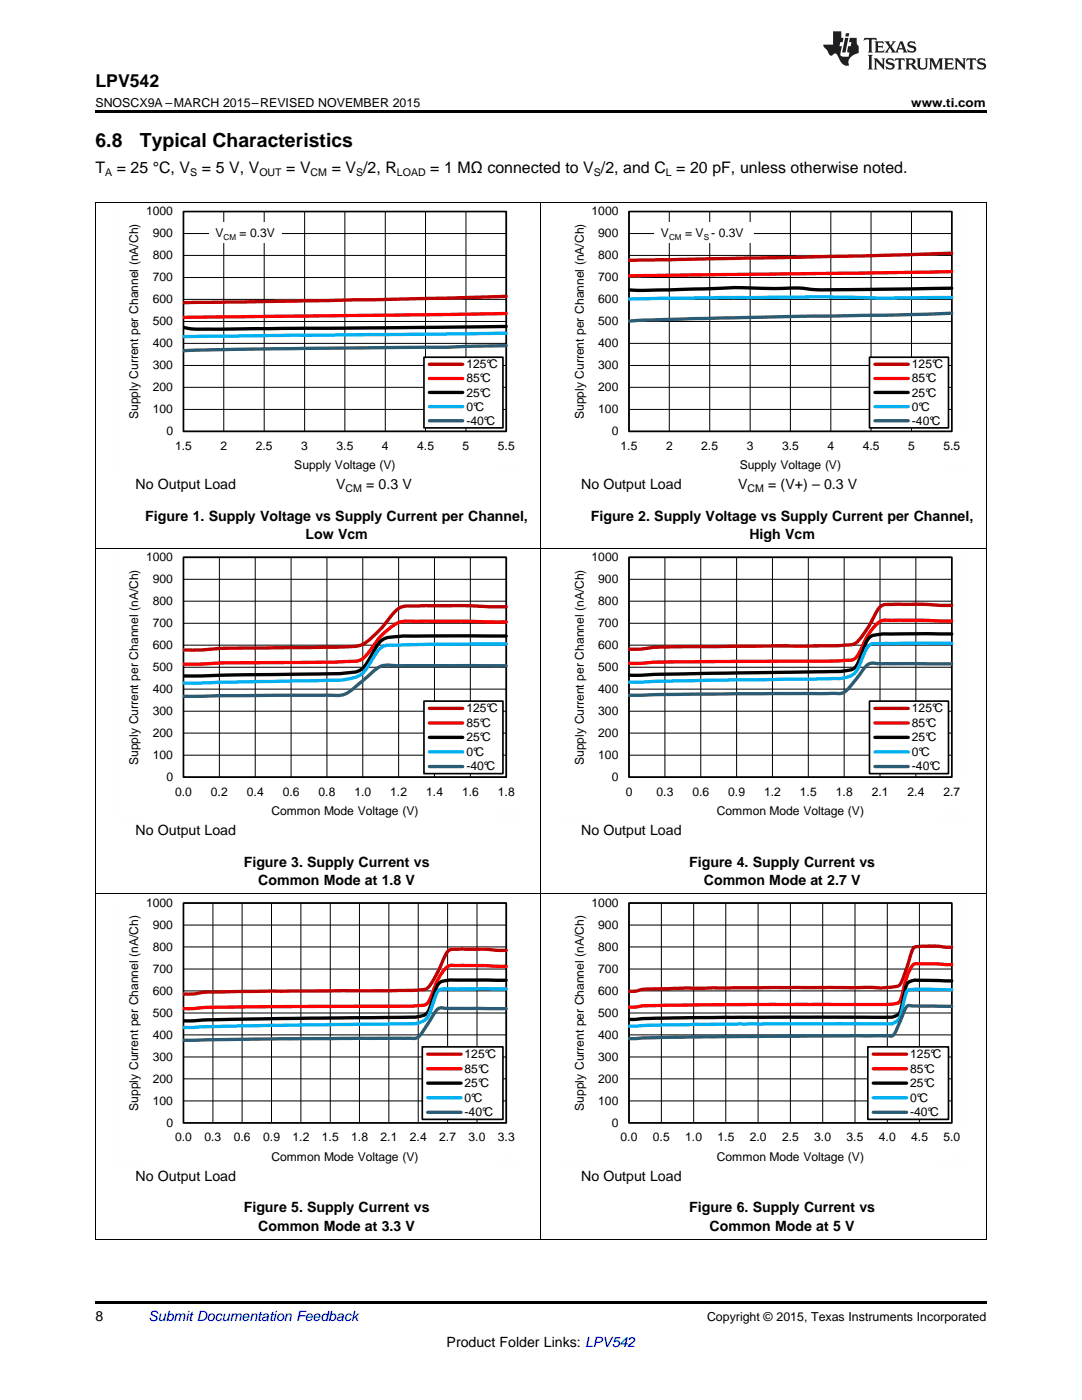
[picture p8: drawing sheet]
<svg xmlns="http://www.w3.org/2000/svg" width="216mm" height="279mm" viewBox="0 0 216 279" stroke-linecap="round" stroke-linejoin="round" font-family="sans-serif">
<path d="M19 247.4h.2zM196.7 247.4h.1zM19 259.7h177.8v.5h-177.8z" fill="#000"/>
<g fill="none" stroke="#000" stroke-width=".2">
<path d="M19.1 178.4v69M107.9 178.4v69M196.8 178.4v69M36.6 180.2h64.4v43.9h-64.4zM36.6 197.8h64.4M36.6 193.4h64.4M36.6 189h64.4M36.6 184.6h64.4M42.5 180.2v43.9M48.3 180.2v43.9M54.2 180.2v43.9M60 180.2v43.9"/>
<path d="M65.9 180.2v43.9M71.7 180.2v43.9M77.6 180.2v43.9M83.5 180.2v43.9M89.3 180.2v43.9M95.2 180.2v43.9M36.6 219.7h64.4M36.6 215.3h64.4M36.6 210.9h64.4M36.6 206.5h64.4M36.6 202.2h64.4M19 247.4h177.8"/>
</g>
<path d="M36.6 180.2h64.4v43.9h-64.4z" fill="none" stroke="#000" stroke-width=".33"/>
<path d="M101 189.7h-1.9l-2.4-.3h-5.8a1.77 1.77 0 0 0-2.2 1.4l-.8 2a19.1 19.1 0 0 1-2.5 4.3 4.8 4.8 0 0 1-2.7 .5l-37.9 .4a35.5 35.5 0 0 0-7 .4h-1.2" fill="none" stroke="#c00000" stroke-width=".67"/>
<path d="M101 192.8l-9.7-.1a2.4 2.4 0 0 0-3 1.2 17.6 17.6 0 0 0-2.3 5.1 2.01 2.01 0 0 1-1.8 1.7l-5 .1-36.3 .2-6.3 .3" fill="none" stroke="#f00" stroke-width=".67"/>
<path d="M101 195.6h-10.1a6.8 6.8 0 0 0-3.2 .5 10.6 10.6 0 0 0-1.6 3.9 4.1 4.1 0 0 1-1.5 2.6 23.4 23.4 0 0 1-5.8 .4l-28.5 .4-13.7 .3" fill="none" stroke="#000" stroke-width=".67"/>
<path d="M101 197.4h-12.1a1.52 1.52 0 0 0-1.8 1l-.9 2.4a5.4 5.4 0 0 1-1.6 2.9 10.3 10.3 0 0 1-5.1 .6l-31.2 .4-11.7 .4" fill="none" stroke="#00b0f0" stroke-width=".67"/>
<path d="M101 201.3l-12.1-.1a1.65 1.65 0 0 0-2.2 .9l-2.3 3.7a2.32 2.32 0 0 1-2.9 1.4l-25.4 .1-19.5 .3" fill="none" stroke="#295c75" stroke-width=".67"/>
<path d="M84.3 208.9h16.1v14.5h-16.1z" fill-rule="evenodd" fill="#fff"/>
<path d="M125.5 180.2h64.4v43.9h-64.4zM84.3 208.9h16.1v14.5h-16.1z" fill="none" stroke="#000" stroke-width=".33"/>
<path d="M189.9 189l-2.9-.2-3.5 .1a1.34 1.34 0 0 0-1.7 1.3l-.7 2.5a12.3 12.3 0 0 1-1.8 4.1 20.5 20.5 0 0 1-6.5 .2l-30.5 .1-10 .2a21.2 21.2 0 0 0-5.8 .5h-1M85.3 210.4h6.7" fill="none" stroke="#c00000" stroke-width=".67"/>
<path d="M189.9 192.5l-6.4-.1a1.27 1.27 0 0 0-1.7 .7 22.6 22.6 0 0 0-2 6.2 1.63 1.63 0 0 1-1.8 1.1l-36.1 .1-13.2 .2-1.9 .3h-1.3M85.3 213.3h6.7" fill="none" stroke="#f00" stroke-width=".67"/>
<path d="M189.9 195.8l-6.1-.2a3.5 3.5 0 0 0-2.7 .6l-.4 .8-.8 3.8a2.37 2.37 0 0 1-2.9 2.2h-32.2l-13.8 .2-5.5 .2M85.3 216.2h6.7" fill="none" stroke="#000" stroke-width=".67"/>
<path d="M189.9 197.5h-7.7a1.22 1.22 0 0 0-1.5 .9l-.7 3.2a2.71 2.71 0 0 1-2.3 2.7l-30.3 .1-14.2 .1-7.7 .3M85.3 219.1h6.7" fill="none" stroke="#00b0f0" stroke-width=".67"/>
<path d="M189.9 200.8h-7.7a1.14 1.14 0 0 0-1.7 .9l-1.7 4.1a1.21 1.21 0 0 1-1.8 .9l-36 .2-15.5 .4M85.3 222h6.7" fill="none" stroke="#295c75" stroke-width=".67"/>
<path d="M22.9 179.1v53.1M35.3 179.2h68.6M103.9 179.2v46.1M22.9 232.2h6.3M97.6 232.2h6.3" fill="none" stroke="#fefefe" stroke-width=".2" stroke-dasharray=".4 .1" stroke-linecap="butt"/>
<g fill="none" stroke="#000" stroke-width=".2">
<path d="M125.5 180.2h64.4v43.9h-64.4zM125.5 197.8h64.4M125.5 193.4h64.4M125.5 189h64.4M125.5 184.6h64.4M132 180.2v43.9M138.4 180.2v43.9M144.8 180.2v43.9M151.3 180.2v43.9M157.7 180.2v43.9M164.2 180.2v43.9M170.6 180.2v43.9"/>
<path d="M177.1 180.2v43.9M183.5 180.2v43.9M125.5 219.7h64.4M125.5 215.3h64.4M125.5 210.9h64.4M125.5 206.5h64.4M125.5 202.2h64.4"/>
</g>
<path d="M173.2 208.9h16.1v14.5h-16.1z" fill-rule="evenodd" fill="#fff"/>
<path d="M36.6 111.2h64.4v43.9h-64.4zM173.2 208.9h16.1v14.5h-16.1z" fill="none" stroke="#000" stroke-width=".33"/>
<path d="M101 121.1l-8.3-.2-10.2 .1a4 4 0 0 0-4.3 1.7 23.2 23.2 0 0 1-5.8 5.9 16.9 16.9 0 0 1-5.4 .6l-16.7 .1a99.4 99.4 0 0 0-11.3 .4h-2.4M174.2 210.4h6.7" fill="none" stroke="#c00000" stroke-width=".67"/>
<path d="M101 124.1l-18.5-.1a5.9 5.9 0 0 0-5.5 2 23.8 23.8 0 0 0-3.7 4.6 3.8 3.8 0 0 1-3.9 1.4l-5.4 .2-19 .1-4.8 .2h-3.6M174.2 213.3h6.7" fill="none" stroke="#f00" stroke-width=".67"/>
<path d="M101 126.9h-14.9a49.8 49.8 0 0 0-9.1 .4 5.9 5.9 0 0 0-2.8 3.4l-.5 .8a4.1 4.1 0 0 1-3.4 2.7l-3.3 .3-30.4 .4M174.2 216.2h6.7" fill="none" stroke="#000" stroke-width=".67"/>
<path d="M101 128.5l-22 .3a3.6 3.6 0 0 0-4.4 2.2l-.9 1.5a5.3 5.3 0 0 1-4.9 3.1l-1.8 .2-30.4 .5M174.2 219.1h6.7" fill="none" stroke="#00b0f0" stroke-width=".67"/>
<path d="M101 132.9l-22-.1a4.8 4.8 0 0 0-5.1 1.7l-1.5 1.3a12.4 12.4 0 0 1-4.2 2.9l-31.6 .3M174.2 222h6.7" fill="none" stroke="#295c75" stroke-width=".67"/>
<path d="M111.8 179.1v53.1M124.2 179.2h68.6M192.8 179.2v46.1M111.8 232.2h6.3M186.5 232.2h6.3" fill="none" stroke="#fefefe" stroke-width=".2" stroke-dasharray=".4 .1" stroke-linecap="butt"/>
<g fill="none" stroke="#000" stroke-width=".2">
<path d="M19.1 109.4v69M36.6 111.2h64.4v43.9h-64.4zM36.6 120h64.4M36.6 115.6h64.4M43.8 111.2v43.9M50.9 111.2v43.9M58.1 111.2v43.9M65.2 111.2v43.9M72.4 111.2v43.9M79.5 111.2v43.9M86.7 111.2v43.9M93.8 111.2v43.9"/>
<path d="M107.9 109.4v69M196.8 109.4v69M36.6 137.5h64.4M36.6 133.2h64.4M36.6 128.8h64.4M36.6 124.4h64.4M36.6 150.7h64.4M36.6 146.3h64.4M36.6 141.9h64.4M19 178.4h177.8"/>
</g>
<path d="M84.6 139.9h15.8v14.5h-15.8z" fill-rule="evenodd" fill="#fff"/>
<path d="M125.5 111.2h64.4v43.9h-64.4zM84.6 139.9h15.8v14.5h-15.8z" fill="none" stroke="#000" stroke-width=".33"/>
<path d="M189.9 120.8l-5.7-.2h-6.7a2.24 2.24 0 0 0-2.6 1.5l-.3 .6a20.3 20.3 0 0 1-3.8 5.6 7.2 7.2 0 0 1-3.3 .5l-32 .3a52.1 52.1 0 0 0-8.1 .5l-1.9-.1M85.7 141.4h6.6" fill="none" stroke="#c00000" stroke-width=".67"/>
<path d="M189.9 123.9l-11.9-.1a3.1 3.1 0 0 0-3.6 1.3 17.8 17.8 0 0 0-2.9 5.1 2.26 2.26 0 0 1-2.7 1.6l-4.2 .1-33.4 .2-3.3 .3h-2.4M85.7 144.3h6.6" fill="none" stroke="#f00" stroke-width=".67"/>
<path d="M189.9 126.5h-12.9a8.4 8.4 0 0 0-3.4 .6 10.7 10.7 0 0 0-1.9 3.9 4.5 4.5 0 0 1-1.7 2.6 37.2 37.2 0 0 1-7.8 .5l-36.7 .7M85.7 147.2h6.6" fill="none" stroke="#000" stroke-width=".67"/>
<path d="M189.9 128.4h-15.1a1.95 1.95 0 0 0-2.2 1.6l-1.2 2.9a4 4 0 0 1-3.9 2.5l-25.3 .4-16.7 .4M85.7 150.1h6.6" fill="none" stroke="#00b0f0" stroke-width=".67"/>
<path d="M189.9 132.5l-14.8-.1a2.2 2.2 0 0 0-2.7 1l-2.8 3.6a2.81 2.81 0 0 1-3.1 1.4l-28.1 .1-12.9 .3M85.7 153h6.6" fill="none" stroke="#295c75" stroke-width=".67"/>
<path d="M22.9 110.1v53.1M35.3 110.2h68.6M103.9 110.2v46.1M22.9 163.2h6.3M97.6 163.2h6.3" fill="none" stroke="#fefefe" stroke-width=".2" stroke-dasharray=".4 .1" stroke-linecap="butt"/>
<g fill="none" stroke="#000" stroke-width=".2">
<path d="M125.5 111.2h64.4v43.9h-64.4zM125.5 120h64.4M125.5 115.6h64.4M132.7 111.2v43.9M139.8 111.2v43.9M147 111.2v43.9M154.1 111.2v43.9M161.3 111.2v43.9M168.4 111.2v43.9M175.6 111.2v43.9M182.7 111.2v43.9M125.5 137.5h64.4"/>
<path d="M125.5 133.2h64.4M125.5 128.8h64.4M125.5 124.4h64.4M125.5 150.7h64.4M125.5 146.3h64.4M125.5 141.9h64.4"/>
</g>
<path d="M173.5 139.9h15.8v14.5h-15.8z" fill-rule="evenodd" fill="#fff"/>
<path d="M36.6 42.2h64.4v43.9h-64.4zM173.5 139.9h15.8v14.5h-15.8z" fill="none" stroke="#000" stroke-width=".33"/>
<path d="M101 59.1l-25.9 .7-38.5 .6M174.6 141.4h6.6" fill="none" stroke="#c00000" stroke-width=".67"/>
<path d="M101 62.6l-64.4 .7M174.6 144.3h6.6" fill="none" stroke="#f00" stroke-width=".67"/>
<path d="M101 65.2l-57.9 .5a29.8 29.8 0 0 1-6.5-.4M174.6 147.2h6.6" fill="none" stroke="#000" stroke-width=".67"/>
<path d="M101 66.5l-64.4 .7M174.6 150.1h6.6" fill="none" stroke="#00b0f0" stroke-width=".67"/>
<path d="M101 69l-11.8 .3-41.3 .4-11.3 .3M174.6 153h6.6" fill="none" stroke="#295c75" stroke-width=".67"/>
<path d="M111.8 110.1v53.1M124.2 110.2h68.6M192.8 110.2v46.1M111.8 163.2h6.3M186.5 163.2h6.3" fill="none" stroke="#fefefe" stroke-width=".2" stroke-dasharray=".4 .1" stroke-linecap="butt"/>
<g fill="none" stroke="#000" stroke-width=".2">
<path d="M19.1 40.4v69M36.6 42.2h64.4v43.9h-64.4zM36.6 59.8h64.4M36.6 55.4h64.4M36.6 51h64.4M36.6 46.6h64.4M44.6 42.2v43.9M52.7 42.2v43.9M60.8 42.2v43.9M68.8 42.2v43.9M76.9 42.2v43.9M84.9 42.2v43.9"/>
<path d="M93 42.2v43.9M107.9 40.4v69M196.8 40.4v69M36.6 77.3h64.4M36.6 72.9h64.4M36.6 68.5h64.4M36.6 64.2h64.4M36.6 81.7h64.4M19 109.4h177.8"/>
</g>
<path d="M84.6 71.3h15.8v14.1h-15.8z" fill-rule="evenodd" fill="#fff"/>
<path d="M84.6 71.3h15.8v14.1h-15.8z" fill="none" stroke="#000" stroke-width=".33"/>
<path d="M85.7 72.7h6.6" fill="none" stroke="#c00000" stroke-width=".67"/>
<path d="M85.7 75.5h6.6" fill="none" stroke="#f00" stroke-width=".67"/>
<path d="M85.7 78.3h6.6" fill="none" stroke="#000" stroke-width=".67"/>
<path d="M85.7 81.1h6.6" fill="none" stroke="#00b0f0" stroke-width=".67"/>
<path d="M85.7 84h6.6" fill="none" stroke="#295c75" stroke-width=".67"/>
<path d="M22.9 41.1v53.1M35.3 41.1h68.6M103.9 41.1v46.2M22.9 94.2h6.3M97.6 94.2h6.3" fill="none" stroke="#fefefe" stroke-width=".2" stroke-dasharray=".4 .1" stroke-linecap="butt"/>
<path d="M41.7 44.4h14.5v4h-14.5z" fill-rule="evenodd" fill="#fff"/>
<g fill="none" stroke="#000" stroke-width=".2">
<path d="M125.5 42.2h64.4v43.9h-64.4zM125.5 59.8h64.4M125.5 55.4h64.4M125.5 51h64.4M125.5 46.6h64.4M133.5 42.2v43.9M141.6 42.2v43.9M149.7 42.2v43.9M157.7 42.2v43.9M165.8 42.2v43.9M173.8 42.2v43.9M181.9 42.2v43.9"/>
<path d="M125.5 77.3h64.4M125.5 72.9h64.4M125.5 68.5h64.4M125.5 64.2h64.4M125.5 81.7h64.4"/>
</g>
<path d="M125.5 42.2h64.4v43.9h-64.4z" fill="none" stroke="#000" stroke-width=".33"/>
<path d="M189.9 50.5l-17.7 .6-46.7 .8" fill="none" stroke="#c00000" stroke-width=".67"/>
<path d="M189.9 54.2l-64.4 .8" fill="none" stroke="#f00" stroke-width=".67"/>
<path d="M189.9 57.5l-19.2 .3a76.6 76.6 0 0 1-12-.3l-4.2 .1-8.1-.2-12.8 .5-6.1 .1-2-.1" fill="none" stroke="#000" stroke-width=".67"/>
<path d="M189.9 59.4l-13.9 .1-13-.3-37.5 .5" fill="none" stroke="#00b0f0" stroke-width=".67"/>
<path d="M189.9 62.5l-11.8 .4-39.7 .7-12.9 .5" fill="none" stroke="#295c75" stroke-width=".67"/>
<path d="M173.5 71.3h15.8v14.1h-15.8z" fill-rule="evenodd" fill="#fff"/>
<path d="M173.5 71.3h15.8v14.1h-15.8z" fill="none" stroke="#000" stroke-width=".33"/>
<path d="M174.6 72.7h6.6" fill="none" stroke="#c00000" stroke-width=".67"/>
<path d="M174.6 75.5h6.6" fill="none" stroke="#f00" stroke-width=".67"/>
<path d="M174.6 78.3h6.6" fill="none" stroke="#000" stroke-width=".67"/>
<path d="M174.6 81.1h6.6" fill="none" stroke="#00b0f0" stroke-width=".67"/>
<path d="M174.6 84h6.6" fill="none" stroke="#295c75" stroke-width=".67"/>
<path d="M111.8 41.1v53.1M124.2 41.1h68.6M192.8 41.1v46.2M111.8 94.2h6.3M186.5 94.2h6.3" fill="none" stroke="#fefefe" stroke-width=".2" stroke-dasharray=".4 .1" stroke-linecap="butt"/>
<path d="M130.6 44.4h19.9v4h-19.9z" fill-rule="evenodd" fill="#fff"/>
<path d="M19 40.4h177.8" fill="none" stroke="#000" stroke-width=".2"/>
<path d="M19 22h177.8v.5h-177.8z" fill="#000"/>
<g fill="#231f20">
<path d="M172.5 7.6l-.1 .5 .4-.2h.6v.1v2.1l-.2 .4h.9l-.2-.4v-2.1l.1-.1h.5l.5 .2-.2-.5zM174.5 8.3l.2 .3v1.5l-.2 .4h1.8l.2-.6a1.04 1.04 0 0 1-1.3 .2v-.7h.6l.3 .2v-.6l-.3 .2h-.6v-.6l.8-.1 .4 .3-.2-.5zM176.5 8.3l.9 1.1-.9 1.1h.8l-.2-.2 .4-.7 .5 .7-.2 .2h1.5l-.2-.2 .2-.4h.9l.1 .4-.2 .2h1l-.3-.3-.7-1.9h-.5l-.9 2-.8-1 .9-1h-.8l.1 .3-.4 .5-.3-.6 .1-.2zM179.7 8.6l.4 1h-.7zM181.3 8.4a.63 .63 0 0 0-.2 .7 .63 .63 0 0 0 .6 .4l.6 .2 .1 .2a.75 .75 0 0 1-.7 .4 .75 .75 0 0 1-.6-.5l.1 .7 .1-.1a1.11 1.11 0 0 0 1.5-.6 1.13 1.13 0 0 0-1.2-.8l-.1-.4a1.04 1.04 0 0 1 1.2 .2l-.2-.5-.2 .1-.4-.2zM173.2 10.9l.2 .4v2.2l-.2 .4h1l-.3-.4v-2.2l.3-.4zM174.3 11.6l.3 .4v1.5l-.3 .4h.8l-.2-.4v-1.3l1.5 1.7v-1.9l.2-.4h-.7l.2 .4v.9l-1.1-1.3zM177 11.8a.62 .62 0 0 0-.2 .7 .62 .62 0 0 0 .6 .4l.6 .1 .1 .3a.76 .76 0 0 1-.7 .3 .76 .76 0 0 1-.7-.4l.2 .7 .1-.1a1.11 1.11 0 0 0 1.5-.6 1.13 1.13 0 0 0-1.2-.8l-.1-.4a1.04 1.04 0 0 1 1.2 .2l-.2-.6-.2 .1-.5-.1zM178.7 11.6l-.2 .6a.61 .61 0 0 1 .8-.3v1.6l-.2 .4h.9l-.2-.4v-1.6a.63 .63 0 0 1 .7 .3l-.1-.6zM180.6 11.6l.3 .4v1.5l-.3 .4h1l-.2-.2-.1-.8 .6 .2a.76 .76 0 0 0 1.2 .7l-1-1a.58 .58 0 0 0 .6-.5 .58 .58 0 0 0-.5-.6zM181.4 11.9h.1a.45 .45 0 0 1 .5 .1 .45 .45 0 0 1 .1 .5l-.8 .2zM182.9 11.6l.2 .2a2.17 2.17 0 0 0 .3 1.9 .99 .99 0 0 0 1.6-.6v-1.1l.2-.4h-.7l.2 .2a1.92 1.92 0 0 1-.2 1.8 .6 .6 0 0 1-.9-.5v-1.1l.2-.4zM185.4 11.6l.2 .4v1.5l-.2 .4h.7l-.2-.4v-1.4l.8 1.8 .8-1.8v1.4l-.2 .4h.9l-.2-.4v-1.5l.2-.4h-.8l-.6 1.5-.6-1.5zM188.4 11.6l.2 .4v1.5l-.2 .4h1.8l.1-.6a1.04 1.04 0 0 1-1.2 .1v-.6h.5l.4 .2v-.6l-.4 .2h-.5v-.7h.8l.3 .3-.1-.6zM190.5 11.6l.2 .4v1.5l-.2 .4h.7l-.2-.4v-1.3l1.5 1.7v-1.9l.2-.4h-.7l.2 .4v.9l-1.1-1.3zM192.9 11.6l-.1 .6a.61 .61 0 0 1 .7-.3l.1 1.6-.3 .4h1l-.3-.4 .1-1.6a.63 .63 0 0 1 .7 .3l-.1-.6zM195.2 11.8a.62 .62 0 0 0-.2 .7 .62 .62 0 0 0 .6 .4l.6 .1 .1 .3a.76 .76 0 0 1-.7 .3 .76 .76 0 0 1-.6-.4l.1 .7 .1-.1a1.11 1.11 0 0 0 1.6-.6 1.13 1.13 0 0 0-1.3-.8l-.1-.4a1.04 1.04 0 0 1 1.2 .2l-.1-.6-.2 .1-.5-.1z"/>
<path d="M166.2 6.3v2.6h-1.9v.4l.8 .9a.91 .91 0 0 0 1 .8 .56 .56 0 0 1 .5-.3 .56 .56 0 0 1 .5 .3l.4 .8a1.53 1.53 0 0 0 1.9 1.2 1.54 1.54 0 0 1 1-2.1l.9-.3v-1.4a1.52 1.52 0 0 1-.4-1.6h-1.3l-.2 .8h.5l-.2 .8h-.5l-.1 1v.2l.4 .1-.2 .8a1.93 1.93 0 0 1-1.6-.3l.3-1.8h-.5l.2-.8h.4l.2-.8h-.4v-1.3zM168.6 7.6l-.6 2.9h.7l.6-2.9zM168.8 6.6l-.1 .7h.6l.2-.7z"/>
</g>
<g font-size="3.9">
<text x="19" y="29.3">6.8</text>
<text x="27.9" y="29.3">Typical Characteristics</text>
</g>
<text font-size="3.5" x="19" y="17.3">LPV542</text>
<g font-size="3.2">
<text x="19" y="34.4">T</text>
<text x="23.3" y="34.4">= 25 °C, V</text>
<text x="40.3" y="34.4">= 5 V, V</text>
<text x="57.1" y="34.4">= V</text>
<text x="66.2" y="34.4">= V /2, R</text>
<text x="85.9" y="34.4">= 1 MΩ connected to V /2, and C = 20 pF, unless otherwise noted.</text>
</g>
<g font-size="2.8">
<text x="27.1" y="97.6">No Output Load</text>
<text x="67.1" y="97.6">V</text>
<text x="73.1" y="97.6">= 0.3 V</text>
<text x="116" y="97.6">No Output Load</text>
<text x="147.3" y="97.6">V</text>
<text x="153.3" y="97.6">= (V+) – 0.3 V</text>
<text x="29" y="104">Figure 1. Supply Voltage vs Supply Current per Channel,</text>
<text x="61" y="107.7">Low Vcm</text>
<text x="117.9" y="104">Figure 2. Supply Voltage vs Supply Current per Channel,</text>
<text x="149.5" y="107.7">High Vcm</text>
<text x="27.1" y="166.6">No Output Load</text>
<text x="116" y="166.6">No Output Load</text>
<text x="48.6" y="173">Figure 3. Supply Current vs</text>
<text x="137.5" y="173">Figure 4. Supply Current vs</text>
<text x="51.5" y="176.7">Common Mode at 1.8 V</text>
<text x="140.4" y="176.7">Common Mode at 2.7 V</text>
<text x="27.1" y="235.6">No Output Load</text>
<text x="116" y="235.6">No Output Load</text>
<text x="48.6" y="242">Figure 5. Supply Current vs</text>
<text x="51.5" y="245.7">Common Mode at 3.3 V</text>
<text x="137.5" y="242">Figure 6. Supply Current vs</text>
<text x="141.6" y="245.7">Common Mode at 5 V</text>
<text x="19" y="263.6">8</text>
<text x="89.1" y="268.9">Product Folder Links: LPV542</text>
</g>
<text font-size="2.8" fill="#0000c8" x="29.6" y="263.6">Submit Documentation Feedback</text>
<g font-size="2.5">
<text x="19" y="21.4">SNOSCX9A –MARCH 2015–REVISED NOVEMBER 2015</text>
<text x="181.8" y="21.4">www.ti.com</text>
<text x="141.1" y="263.6">Copyright © 2015, Texas Instruments Incorporated</text>
</g>
<g font-size="2.4">
<text x="29.1" y="43">1000</text>
<text x="30.5" y="47.4">900</text>
<text x="43" y="47.3">V</text>
<text x="47.8" y="47.3">= 0.3V</text>
<text x="118" y="43">1000</text>
<text x="119.4" y="47.4">900</text>
<text x="131.9" y="47.3">V</text>
<text x="136.7" y="47.3">= V</text>
<text x="141.9" y="47.3">- 0.3V</text>
<text x="30.5" y="51.8">800</text>
<text x="119.4" y="51.8">800</text>
<text x="30.5" y="56.2">700</text>
<text x="119.4" y="56.2">700</text>
<text x="30.5" y="64.9">500</text>
<text x="30.5" y="60.5">600</text>
<text x="119.4" y="64.9">500</text>
<text x="119.4" y="60.5">600</text>
<text x="30.5" y="69.3">400</text>
<text x="119.4" y="69.3">400</text>
<text x="30.5" y="73.7">300</text>
<text x="93.1" y="73.5">125°C</text>
<text x="93.1" y="76.3">85°C</text>
<text x="119.4" y="73.7">300</text>
<text x="182" y="73.5">125°C</text>
<text x="182" y="76.3">85°C</text>
<text x="27.6" y="83.7" transform="rotate(-90 27.6 83.7)">Supply Current per Channel (nA/Ch)</text>
<text x="30.5" y="82.5">100</text>
<text x="30.5" y="78.1">200</text>
<text x="93.1" y="79.1">25°C</text>
<text x="93.1" y="82">0°C</text>
<text x="116.5" y="83.7" transform="rotate(-90 116.5 83.7)">Supply Current per Channel (nA/Ch)</text>
<text x="119.4" y="82.5">100</text>
<text x="119.4" y="78.1">200</text>
<text x="182" y="79.1">25°C</text>
<text x="182" y="82">0°C</text>
<text x="33.2" y="86.9">0</text>
<text x="34.9" y="89.8">1.5</text>
<text x="44" y="89.8">2</text>
<text x="51" y="89.8">2.5</text>
<text x="60.1" y="89.8">3</text>
<text x="67.1" y="89.8">3.5</text>
<text x="76.2" y="89.8">4</text>
<text x="83.2" y="89.8">4.5</text>
<text x="92.3" y="89.8">5</text>
<text x="93.1" y="84.8">-40°C</text>
<text x="99.4" y="89.8">5.5</text>
<text x="122.1" y="86.9">0</text>
<text x="123.8" y="89.8">1.5</text>
<text x="132.9" y="89.8">2</text>
<text x="139.9" y="89.8">2.5</text>
<text x="149" y="89.8">3</text>
<text x="156" y="89.8">3.5</text>
<text x="165.1" y="89.8">4</text>
<text x="172.1" y="89.8">4.5</text>
<text x="181.2" y="89.8">5</text>
<text x="182" y="84.8">-40°C</text>
<text x="188.3" y="89.8">5.5</text>
<text x="58.7" y="93.6">Supply Voltage (V)</text>
<text x="147.6" y="93.6">Supply Voltage (V)</text>
<text x="29.1" y="112">1000</text>
<text x="118" y="112">1000</text>
<text x="30.5" y="116.4">900</text>
<text x="119.4" y="116.4">900</text>
<text x="30.5" y="125.2">700</text>
<text x="30.5" y="120.8">800</text>
<text x="119.4" y="125.2">700</text>
<text x="119.4" y="120.8">800</text>
<text x="30.5" y="129.5">600</text>
<text x="119.4" y="129.5">600</text>
<text x="30.5" y="133.9">500</text>
<text x="119.4" y="133.9">500</text>
<text x="30.5" y="142.7">300</text>
<text x="30.5" y="138.3">400</text>
<text x="93.1" y="142.2">125°C</text>
<text x="119.4" y="142.7">300</text>
<text x="119.4" y="138.3">400</text>
<text x="182" y="142.2">125°C</text>
<text x="30.5" y="147.1">200</text>
<text x="93.1" y="145.1">85°C</text>
<text x="93.1" y="148">25°C</text>
<text x="119.4" y="147.1">200</text>
<text x="182" y="145.1">85°C</text>
<text x="182" y="148">25°C</text>
<text x="27.6" y="152.7" transform="rotate(-90 27.6 152.7)">Supply Current per Channel (nA/Ch)</text>
<text x="30.5" y="151.5">100</text>
<text x="33.2" y="155.9">0</text>
<text x="93.1" y="150.9">0°C</text>
<text x="93.1" y="153.8">-40°C</text>
<text x="116.5" y="152.7" transform="rotate(-90 116.5 152.7)">Supply Current per Channel (nA/Ch)</text>
<text x="119.4" y="151.5">100</text>
<text x="122.1" y="155.9">0</text>
<text x="182" y="150.9">0°C</text>
<text x="182" y="153.8">-40°C</text>
<text x="34.9" y="158.8">0.0</text>
<text x="42.1" y="158.8">0.2</text>
<text x="49.3" y="158.8">0.4</text>
<text x="56.4" y="158.8">0.6</text>
<text x="63.6" y="158.8">0.8</text>
<text x="70.7" y="158.8">1.0</text>
<text x="77.9" y="158.8">1.2</text>
<text x="85" y="158.8">1.4</text>
<text x="92.2" y="158.8">1.6</text>
<text x="99.4" y="158.8">1.8</text>
<text x="124.9" y="158.8">0</text>
<text x="131" y="158.8">0.3</text>
<text x="138.2" y="158.8">0.6</text>
<text x="145.3" y="158.8">0.9</text>
<text x="152.5" y="158.8">1.2</text>
<text x="159.6" y="158.8">1.5</text>
<text x="166.8" y="158.8">1.8</text>
<text x="173.9" y="158.8">2.1</text>
<text x="181.1" y="158.8">2.4</text>
<text x="188.3" y="158.8">2.7</text>
<text x="54.1" y="162.6">Common Mode Voltage (V)</text>
<text x="143" y="162.6">Common Mode Voltage (V)</text>
<text x="29.1" y="181">1000</text>
<text x="30.5" y="185.4">900</text>
<text x="118" y="181">1000</text>
<text x="119.4" y="185.4">900</text>
<text x="30.5" y="189.8">800</text>
<text x="119.4" y="189.8">800</text>
<text x="30.5" y="194.2">700</text>
<text x="119.4" y="194.2">700</text>
<text x="30.5" y="202.9">500</text>
<text x="30.5" y="198.6">600</text>
<text x="119.4" y="202.9">500</text>
<text x="119.4" y="198.6">600</text>
<text x="30.5" y="207.3">400</text>
<text x="119.4" y="207.3">400</text>
<text x="30.5" y="211.7">300</text>
<text x="92.7" y="211.2">125°C</text>
<text x="92.7" y="214.1">85°C</text>
<text x="119.4" y="211.7">300</text>
<text x="181.6" y="211.2">125°C</text>
<text x="181.6" y="214.1">85°C</text>
<text x="27.6" y="221.7" transform="rotate(-90 27.6 221.7)">Supply Current per Channel (nA/Ch)</text>
<text x="30.5" y="220.5">100</text>
<text x="30.5" y="216.1">200</text>
<text x="92.7" y="217">25°C</text>
<text x="92.7" y="219.9">0°C</text>
<text x="116.5" y="221.7" transform="rotate(-90 116.5 221.7)">Supply Current per Channel (nA/Ch)</text>
<text x="119.4" y="220.5">100</text>
<text x="119.4" y="216.1">200</text>
<text x="181.6" y="217">25°C</text>
<text x="181.6" y="219.9">0°C</text>
<text x="33.2" y="224.9">0</text>
<text x="34.9" y="227.8">0.0</text>
<text x="40.8" y="227.8">0.3</text>
<text x="46.6" y="227.8">0.6</text>
<text x="52.5" y="227.8">0.9</text>
<text x="58.4" y="227.8">1.2</text>
<text x="64.2" y="227.8">1.5</text>
<text x="70.1" y="227.8">1.8</text>
<text x="75.9" y="227.8">2.1</text>
<text x="81.8" y="227.8">2.4</text>
<text x="87.6" y="227.8">2.7</text>
<text x="92.7" y="222.8">-40°C</text>
<text x="93.5" y="227.8">3.0</text>
<text x="99.4" y="227.8">3.3</text>
<text x="122.1" y="224.9">0</text>
<text x="123.8" y="227.8">0.0</text>
<text x="130.3" y="227.8">0.5</text>
<text x="136.7" y="227.8">1.0</text>
<text x="143.2" y="227.8">1.5</text>
<text x="149.6" y="227.8">2.0</text>
<text x="156" y="227.8">2.5</text>
<text x="162.5" y="227.8">3.0</text>
<text x="168.9" y="227.8">3.5</text>
<text x="175.4" y="227.8">4.0</text>
<text x="181.6" y="222.8">-40°C</text>
<text x="181.8" y="227.8">4.5</text>
<text x="188.3" y="227.8">5.0</text>
<text x="54.1" y="231.6">Common Mode Voltage (V)</text>
<text x="143" y="231.6">Common Mode Voltage (V)</text>
</g>
<g font-size="2.1">
<text x="21" y="35.1">A</text>
<text x="38" y="35.1">S</text>
<text x="51.8" y="35.1">OUT</text>
<text x="62" y="35.1">CM</text>
<text x="71" y="35.1">S</text>
<text x="79.2" y="35.1">LOAD</text>
<text x="118.5" y="35.1">S</text>
<text x="132.9" y="35.1">L</text>
<text x="68.9" y="98.2">CM</text>
<text x="149.2" y="98.2">CM</text>
</g>
<g font-size="1.6">
<text x="44.6" y="47.9">CM</text>
<text x="133.5" y="47.9">CM</text>
<text x="140.4" y="47.9">S</text>
</g>
</svg>
